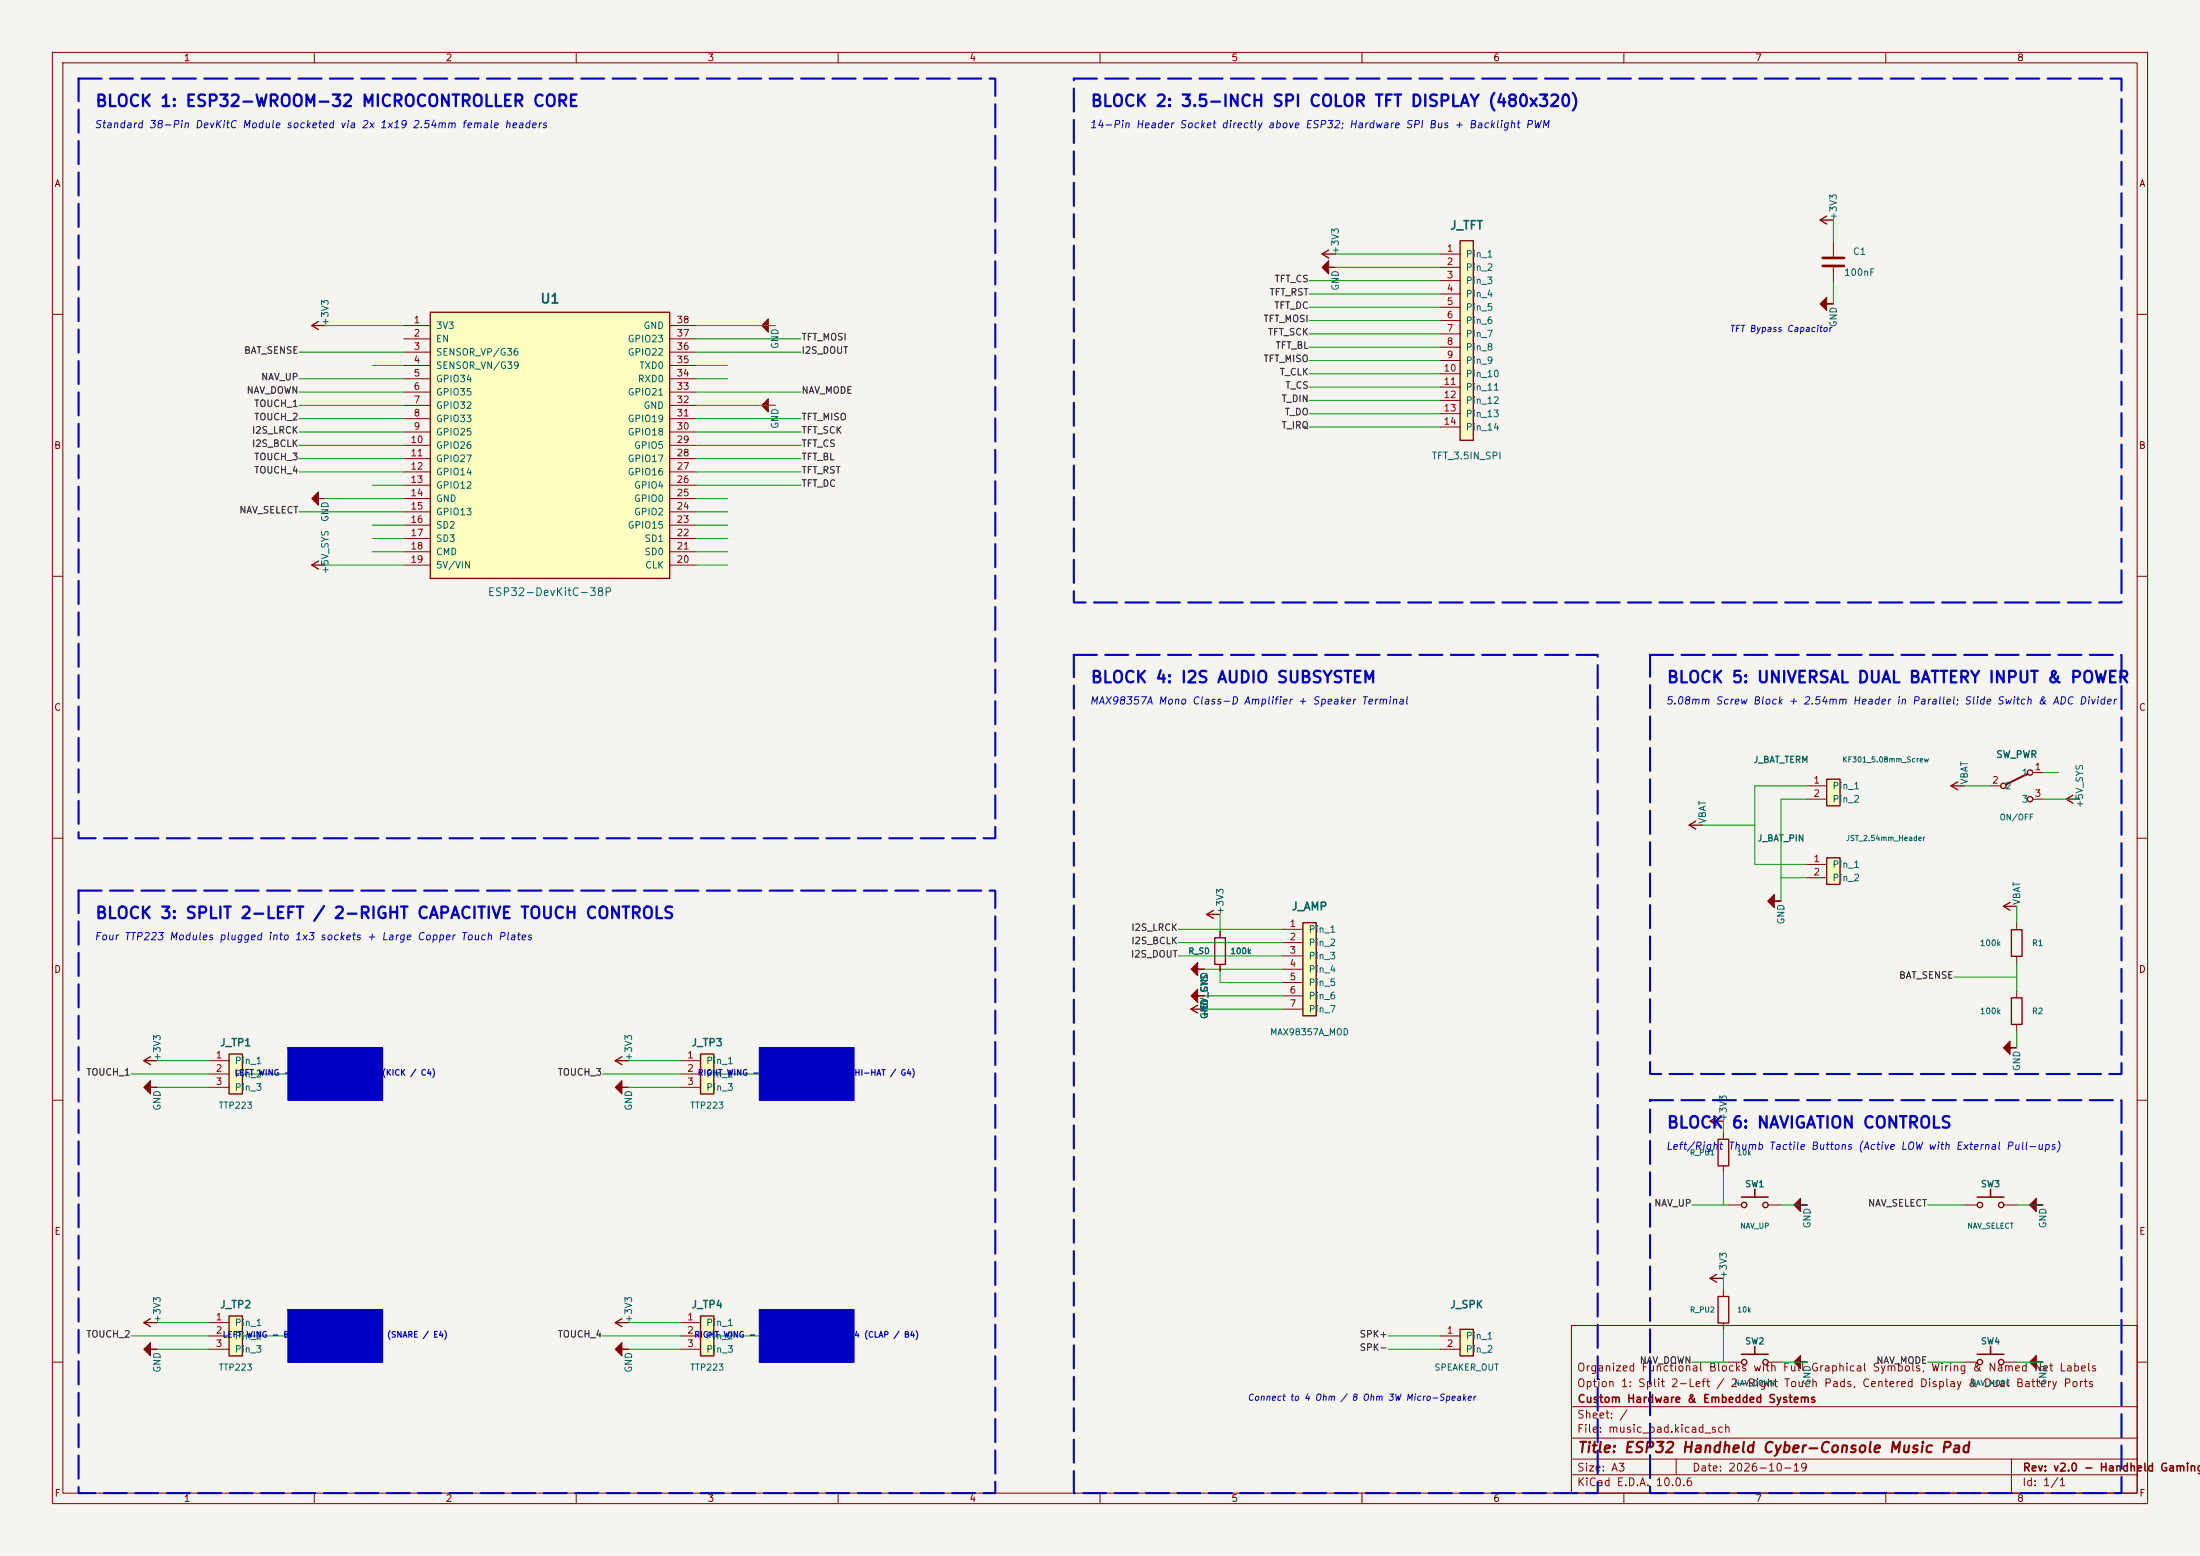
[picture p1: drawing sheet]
<svg xmlns="http://www.w3.org/2000/svg" width="420mm" height="297mm" viewBox="0 0 420 297" stroke-linecap="round" stroke-linejoin="round" font-family="sans-serif">
<path d="M0 0h420v297h-420z" fill="#f5f4ef" stroke="#f5f4ef" stroke-width=".19"/>
<g fill="none" stroke="#840000" stroke-width=".19">
<path d="M10 10h400v277h-400zM12 12h396v273h-396zM60 10v2M110 10v2M160 10v2M210 10v2M260 10v2M310 10v2M360 10v2M10 60h2M408 60h2M10 110h2"/>
<path d="M408 110h2M10 160h2M408 160h2M10 210h2M408 210h2M300 253h108v32h-108zM10 260h2M300 278.5h108M300 274.5h108M300 268.5h108M320 278.5v3M384 278.5v6.5"/>
<path d="M408 260h2M60 285v2M110 285v2M160 285v2M210 285v2M260 285v2M300 281.5h108M310 285v2M360 285v2"/>
</g>
<g fill="#0000c2">
<path d="M55 250h18v10h-18z"/>
<path d="M145 250h18v10h-18z"/>
<path d="M55 200h18v10h-18z"/>
<path d="M145 200h18v10h-18z"/>
</g>
<path d="M347.5 42h2.5M348.7 41.2l-1.2 .8 1.2 .8" fill="none" stroke="#840000" stroke-width=".25"/>
<path d="M348 49.2h4M348 50.8h4" fill="none" stroke="#840000" stroke-width=".51"/>
<path d="M350 46.2v3M350 50.8v3" fill="none" stroke="#840000" stroke-width=".19"/>
<path d="M278.7 46h2.6v38.1h-2.6z" fill="#ffffc2"/>
<path d="M278.7 46h2.6v38.1h-2.6z" fill="none" stroke="#840000" stroke-width=".25"/>
<g fill="none" stroke="#840000" stroke-width=".19">
<path d="M274.9 48.5h3.8M274.9 51h3.8M274.9 53.6h3.8M274.9 56.1h3.8M274.9 58.7h3.8M274.9 61.2h3.8M274.9 63.7h3.8M274.9 66.3h3.8M274.9 68.8h3.8M274.9 71.4h3.8M274.9 73.9h3.8M274.9 76.4h3.8"/>
<path d="M274.9 79h3.8M274.9 81.5h3.8"/>
</g>
<g fill="#840000" stroke="#840000" stroke-width=".19">
<path d="M252.4 51l1.2-1.2v1.2h1.3h-1.3v1.3z"/>
<path d="M117.5 257.5l1.2-1.2v1.2h1.3h-1.3v1.3z"/>
</g>
<path d="M133.7 201.2h2.6v7.6h-2.6z" fill="#ffffc2"/>
<path d="M133.7 201.2h2.6v7.6h-2.6z" fill="none" stroke="#840000" stroke-width=".25"/>
<path d="M129.9 202.5h3.8M129.9 205h3.8M129.9 207.5h3.8" fill="none" stroke="#840000" stroke-width=".19"/>
<path d="M133.7 251.2h2.6v7.6h-2.6z" fill="#ffffc2"/>
<path d="M133.7 251.2h2.6v7.6h-2.6z" fill="none" stroke="#840000" stroke-width=".25"/>
<path d="M129.9 252.5h3.8M129.9 255h3.8M129.9 257.5h3.8" fill="none" stroke="#840000" stroke-width=".19"/>
<path d="M82.1 59.6h45.8v50.8h-45.8z" fill="#ffffc2"/>
<g fill="none" stroke="#840000" stroke-width=".25">
<path d="M82.1 59.6h45.8v50.8h-45.8zM252.4 48.5h2.5M253.6 47.7l-1.2 .8 1.2 .8M59.5 62.1h2.6M60.8 61.4l-1.3 .7 1.3 .8M27.5 252.5h2.5M28.7 251.7l-1.2 .8 1.2 .7M117.5 252.5h2.5M118.7 251.7l-1.2 .8 1.2 .7M326.5 244h2.5M327.7 243.2l-1.2 .8 1.2 .8M328 247.5h2v5h-2z"/>
<circle cx="333" cy="230" r=".51"/>
<circle cx="337" cy="230" r=".51"/>
</g>
<g fill="none" stroke="#840000" stroke-width=".19">
<path d="M77.1 62.1h5M77.1 64.7h5M77.1 67.2h5M77.1 69.8h5M77.1 72.3h5M77.1 74.8h5M77.1 77.4h5M77.1 79.9h5M127.9 62.1h5M127.9 64.7h5M127.9 67.2h5M127.9 69.8h5"/>
<path d="M127.9 72.3h5M127.9 74.8h5M127.9 77.4h5M127.9 79.9h5M77.1 82.5h5M77.1 85h5M77.1 87.5h5M77.1 90.1h5M77.1 92.6h5M77.1 95.2h5M77.1 97.7h5M127.9 82.5h5"/>
<path d="M127.9 85h5M127.9 87.5h5M127.9 90.1h5M127.9 92.6h5M127.9 95.2h5M127.9 97.7h5M77.1 100.2h5M77.1 102.8h5M77.1 105.3h5M77.1 107.9h5M127.9 100.2h5M127.9 102.8h5"/>
<path d="M127.9 105.3h5M127.9 107.9h5M329.9 230h2.6M337.5 230h2.6M329 246.2v1.3M329 252.5v1.3"/>
</g>
<g fill="#840000" stroke="#840000" stroke-width=".19">
<path d="M117.5 207.5l1.2-1.2v1.2h1.3h-1.3v1.3z"/>
<path d="M146.7 60.9v1.2h1.2h-1.2v1.3l-1.3-1.3z"/>
<path d="M146.7 76.1v1.3h1.2h-1.2v1.3l-1.3-1.3z"/>
<path d="M342.5 230l1.2-1.3v1.3h1.3h-1.3v1.3z"/>
<path d="M27.5 257.5l1.2-1.2v1.2h1.3h-1.3v1.3z"/>
<path d="M27.5 207.5l1.2-1.2v1.2h1.3h-1.3v1.3z"/>
</g>
<path d="M332.5 228.5h5M335 227v1.5" fill="none" stroke="#840000" stroke-width=".3"/>
<path d="M43.7 201.2h2.6v7.6h-2.6z" fill="#ffffc2"/>
<g fill="none" stroke="#840000" stroke-width=".25">
<path d="M59.5 107.9h2.6M60.8 107.1l-1.3 .8 1.3 .7M322.5 157.5h2.5M323.7 156.7l-1.2 .8 1.2 .8M382.5 173h2.5M383.7 172.2l-1.2 .8 1.2 .8M384 177.5h2v5h-2zM384 190.5h2v5h-2zM27.5 202.5h2.5M28.7 201.7l-1.2 .8 1.2 .7M43.7 201.2h2.6v7.6h-2.6zM117.5 202.5h2.5"/>
<path d="M118.7 201.7l-1.2 .8 1.2 .7M326.5 214h2.5M327.7 213.2l-1.2 .8 1.2 .8M328 217.5h2v5h-2z"/>
<circle cx="378" cy="230" r=".51"/>
<circle cx="382" cy="230" r=".51"/>
<circle cx="333" cy="260" r=".51"/>
<circle cx="337" cy="260" r=".51"/>
<circle cx="378" cy="260" r=".51"/>
<circle cx="382" cy="260" r=".51"/>
</g>
<g fill="none" stroke="#840000" stroke-width=".19">
<path d="M385 176.2v1.3M385 182.5v1.3M385 189.2v1.3M385 195.5v1.3M39.9 202.5h3.8M39.9 205h3.8M39.9 207.5h3.8M329 216.2v1.3M329 222.5v1.3M374.9 230h2.6M382.5 230h2.6M329.9 260h2.6"/>
<path d="M337.5 260h2.6M374.9 260h2.6M382.5 260h2.6"/>
</g>
<g fill="#840000" stroke="#840000" stroke-width=".19">
<path d="M342.5 260l1.2-1.3v1.3h1.3h-1.3v1.3z"/>
<path d="M387.5 260l1.2-1.3v1.3h1.3h-1.3v1.3z"/>
<path d="M388.7 228.7v1.3h1.3h-1.3v1.3l-1.2-1.3z"/>
<path d="M382.5 200l1.2-1.3v1.3h1.3h-1.3v1.3z"/>
<path d="M59.5 95.2l1.3-1.3v1.3h1.3h-1.3v1.2z"/>
</g>
<path d="M377.5 228.5h5M380 227v1.5M332.5 258.5h5M335 257v1.5M377.5 258.5h5M380 257v1.5" fill="none" stroke="#840000" stroke-width=".3"/>
<path d="M43.7 251.2h2.6v7.6h-2.6z" fill="#ffffc2"/>
<path d="M43.7 251.2h2.6v7.6h-2.6z" fill="none" stroke="#840000" stroke-width=".25"/>
<path d="M39.9 252.5h3.8M39.9 255h3.8M39.9 257.5h3.8" fill="none" stroke="#840000" stroke-width=".19"/>
<path d="M348.7 148.7h2.6v5.1h-2.6z" fill="#ffffc2"/>
<path d="M348.7 148.7h2.6v5.1h-2.6zM230.4 174.5h2.5M231.7 173.8l-1.3 .7 1.3 .8" fill="none" stroke="#840000" stroke-width=".25"/>
<path d="M344.9 150h3.8M344.9 152.5h3.8" fill="none" stroke="#840000" stroke-width=".19"/>
<path d="M278.7 253.7h2.6v5.1h-2.6z" fill="#ffffc2"/>
<path d="M278.7 253.7h2.6v5.1h-2.6z" fill="none" stroke="#840000" stroke-width=".25"/>
<path d="M274.9 255h3.8M274.9 257.5h3.8" fill="none" stroke="#840000" stroke-width=".19"/>
<path d="M248.7 176.1h2.6v17.8h-2.6z" fill="#ffffc2"/>
<g fill="none" stroke="#840000" stroke-width=".25">
<path d="M372.5 150h2.5M373.7 149.2l-1.2 .8 1.2 .8M394.5 152.5h2.5M395.7 151.8l-1.2 .7 1.2 .8M231.9 179h2v5.1h-2zM248.7 176.1h2.6v17.8h-2.6zM227.4 192.6h2.5M228.7 191.9l-1.3 .7 1.3 .8"/>
<circle cx="382.5" cy="150" r=".51"/>
<circle cx="387.5" cy="147.5" r=".51"/>
<circle cx="387.5" cy="152.5" r=".51"/>
</g>
<path d="M379.9 150h2.1M388 147.5h2.1M388 152.5h2.1M232.9 177.7v1.3M244.9 177.4h3.8M244.9 179.9h3.8M232.9 184.1v1.3M244.9 182.5h3.8M244.9 185h3.8M244.9 187.5h3.8M244.9 190.1h3.8M244.9 192.6h3.8" fill="none" stroke="#840000" stroke-width=".19"/>
<g fill="#840000" stroke="#840000" stroke-width=".19">
<path d="M227.4 190.1l1.3-1.3v1.3h1.2h-1.2v1.2z"/>
<path d="M227.4 185l1.3-1.3v1.3h1.2h-1.2v1.3z"/>
</g>
<path d="M387 147.7l-4 2" fill="none" stroke="#840000" stroke-width=".38"/>
<path d="M348.7 163.7h2.6v5.1h-2.6z" fill="#ffffc2"/>
<path d="M348.7 163.7h2.6v5.1h-2.6z" fill="none" stroke="#840000" stroke-width=".25"/>
<path d="M232.9 177.7v1.3M344.9 165h3.8M344.9 167.5h3.8M232.9 184.1v1.3" fill="none" stroke="#840000" stroke-width=".19"/>
<g fill="#840000" stroke="#840000" stroke-width=".19">
<path d="M337.5 172l1.2-1.3v1.3h1.3h-1.3v1.3z"/>
<path d="M347.5 58l1.2-1.3v1.3h1.3h-1.3v1.3z"/>
</g>
<g fill="none" stroke="#009600" stroke-width=".19">
<path d="M249.9 53.6h25M249.9 58.7h25M249.9 56.1h25M254.9 51h20M254.9 48.5h20M350 42v4.2M350 53.8v4.2M57.1 77.4h20M57.1 79.9h20M57.1 67.2h20M57.1 74.8h20M57.1 72.3h20"/>
<path d="M62.1 62.1h15M71.1 69.8h6M132.9 77.4h15M132.9 79.9h20M132.9 67.2h20M132.9 62.1h15M132.9 69.8h6M132.9 74.8h20M132.9 64.7h20M132.9 72.3h6M249.9 68.8h25M249.9 71.4h25"/>
<path d="M249.9 73.9h25M249.9 76.4h25M249.9 61.2h25M249.9 63.7h25M249.9 66.3h25M249.9 79h25M57.1 82.5h20M57.1 85h20M57.1 87.5h20M57.1 90.1h20M57.1 97.7h20M62.1 95.2h15"/>
<path d="M71.1 92.6h6M132.9 82.5h20M132.9 85h20M132.9 87.5h20M132.9 90.1h20M132.9 95.2h6M132.9 97.7h6M132.9 92.6h20M249.9 81.5h25M62.1 107.9h15M71.1 100.2h6M71.1 102.8h6"/>
<path d="M71.1 105.3h6M132.9 100.2h6M132.9 102.8h6M132.9 105.3h6M132.9 107.9h6M325 157.5h10M344.9 150h-9.9v15h9.9M344.9 152.5h-4.9v19.5M375 150h4.9M390.1 152.5h6.9M390.1 147.5h2.9M224.9 179.9h20"/>
<path d="M224.9 177.4h20M232.9 174.5v3.2M340 167.5h4.9M385 173v3.2M224.9 182.5h20M229.9 185h15M229.9 192.6h15M229.9 190.1h15M232.9 185.4v2.1h12M373 186.5h12M385 183.8v5.4M385 196.8v3.2"/>
<path d="M25 205h14.9M30 207.5h9.9M30 202.5h9.9M46.3 205h8.7M115 205h14.9M120 207.5h9.9M120 202.5h9.9M136.3 205h8.7M329 214v2.2M323 230h6.9M329 223.8v6.2M340.1 230h4.9"/>
<path d="M368 230h6.9M385.1 230h4.9M25 255h14.9M30 252.5h9.9M30 257.5h9.9M46.3 255h8.7M115 255h14.9M120 252.5h9.9M120 257.5h9.9M136.3 255h8.7M265 255h9.9M265 257.5h9.9"/>
<path d="M329 244v2.2M329 253.8v6.2M323 260h6.9M340.1 260h4.9M368 260h6.9M385.1 260h4.9"/>
</g>
<path d="M15 15h175v145h-175v-145M205 15h200v100h-200v-100M205 125h100v160h-100v-160M315 125h90v80h-90v-80M15 170h175v115h-175v-115M315 210h90v75h-90v-75" fill="none" stroke="#0000c2" stroke-width=".4" stroke-dasharray="4.4 1.6"/>
<path d="M55 200h18v10h-18zM145 200h18v10h-18zM55 250h18v10h-18zM145 250h18v10h-18z" fill="none" stroke="#0000c2" stroke-width=".3"/>
<g font-size="2.2" fill="#0000c2">
<text x="18.1" y="20.9">BLOCK 1: ESP32-WROOM-32 MICROCONTROLLER CORE</text>
<text x="208.1" y="20.9">BLOCK 2: 3.5-INCH SPI COLOR TFT DISPLAY (480x320)</text>
<text x="208.1" y="130.9">BLOCK 4: I2S AUDIO SUBSYSTEM</text>
<text x="318.1" y="130.9">BLOCK 5: UNIVERSAL DUAL BATTERY INPUT &amp; POWER</text>
<text x="18.1" y="175.9">BLOCK 3: SPLIT 2-LEFT / 2-RIGHT CAPACITIVE TOUCH CONTROLS</text>
<text x="318.1" y="215.9">BLOCK</text>
<text x="330.4" y="215.9">6: NAVIGATION CONTROLS</text>
</g>
<text font-size="2" fill="#840000" x="301" y="277.8">Title: ESP32 Handheld Cyber-Console Music Pad</text>
<text font-size="1.8" fill="#006464" x="103" y="58.4">U1</text>
<text font-size="1.6" fill="#006464" x="276.7" y="44.2">J_TFT</text>
<g font-size="1.5" fill="#006464">
<text x="93" y="114.1">ESP32-DevKitC-38P</text>
<text x="246.5" y="174.1">J_AMP</text>
</g>
<g font-size="1.5" fill="#840000">
<text x="300.9" y="262.1">Organized Functional Blocks with Full Graphical Symbols, Wiring &amp; Named Net Labels</text>
<text x="300.9" y="265.1">Option 1: Split 2-Left / 2-Right Touch Pads, Centered Display &amp; Dual Battery Ports</text>
<text x="301" y="268.1">Custom Hardware &amp; Embedded Systems</text>
<text x="300.9" y="273.8">File: music_pad.kicad_sch</text>
<text x="300.9" y="271.1">Sheet: /</text>
<text x="300.9" y="281.2">Size: A3</text>
<text x="322.9" y="281.2">Date: 2026-10-19</text>
<text x="386" y="281.2">Rev: v2.0 - Handheld Gaming</text>
<text x="300.9" y="284">KiCad E.D.A.</text>
<text x="315.9" y="284">10.0.6</text>
<text x="385.9" y="284">Id: 1/1</text>
</g>
<g font-size="1.4" fill="#0000c2">
<text x="17.9" y="24.8">Standard 38-Pin DevKitC Module socketed via 2x 1x19 2.54mm female headers</text>
<text x="207.9" y="24.8">14-Pin Header Socket directly above ESP32; Hardware SPI Bus + Backlight PWM</text>
<text x="207.9" y="134.8">MAX98357A Mono Class-D Amplifier + Speaker Terminal</text>
<text x="317.9" y="134.8">5.08mm Screw Block + 2.54mm Header in Parallel; Slide Switch &amp; ADC Divider</text>
<text x="17.9" y="179.8">Four TTP223 Modules plugged into 1x3 sockets + Large Copper Touch Plates</text>
<text x="317.9" y="219.8">Left/Right Thumb Tactile Buttons (Active LOW with External Pull-ups)</text>
</g>
<g font-size="1.4" fill="#006464">
<text x="41.9" y="200.1">J_TP1</text>
<text x="131.9" y="200.1">J_TP3</text>
<text x="41.9" y="250.1">J_TP2</text>
<text x="131.9" y="250.1">J_TP4</text>
<text x="276.7" y="250.1">J_SPK</text>
</g>
<g font-size="1.3" fill="#840000">
<text x="35" y="12">1</text>
<text x="85" y="12">2</text>
<text x="135" y="12">3</text>
<text x="185" y="12">4</text>
<text x="235" y="12">5</text>
<text x="285" y="12">6</text>
<text x="335" y="12">7</text>
<text x="385" y="12">8</text>
<text x="10.3" y="36">A</text>
<text x="408.3" y="36">A</text>
<text x="10.2" y="86">B</text>
<text x="408.2" y="86">B</text>
<text x="10.2" y="136">C</text>
<text x="408.2" y="136">C</text>
<text x="10.2" y="186">D</text>
<text x="408.2" y="186">D</text>
<text x="10.3" y="236">E</text>
<text x="408.3" y="236">E</text>
<text x="10.3" y="286">F</text>
<text x="35" y="287">1</text>
<text x="85" y="287">2</text>
<text x="135" y="287">3</text>
<text x="185" y="287">4</text>
<text x="235" y="287">5</text>
<text x="285" y="287">6</text>
<text x="335" y="287">7</text>
<text x="385" y="287">8</text>
<text x="408.3" y="286">F</text>
</g>
<g font-size="1.3" fill="#006464">
<text x="351" y="42.2" transform="rotate(-90 351 42.2)">+3V3</text>
<text x="255.9" y="48.7" transform="rotate(-90 255.9 48.7)">+3V3</text>
<text x="279.7" y="49.5">Pin_1</text>
<text x="279.7" y="52">Pin_2</text>
<text x="351.9" y="53">100nF</text>
<text x="353.6" y="49">C1</text>
<text x="255.9" y="55.6" transform="rotate(-90 255.9 55.6)">GND</text>
<text x="279.7" y="54.5">Pin_3</text>
<text x="279.7" y="57.1">Pin_4</text>
<text x="279.7" y="59.6">Pin_5</text>
<text x="63" y="62.3" transform="rotate(-90 63 62.3)">+3V3</text>
<text x="83.1" y="63.1">3V3</text>
<text x="83.1" y="65.6">EN</text>
<text x="119.7" y="65.6">GPIO23</text>
<text x="122.7" y="63.1">GND</text>
<text x="279.7" y="62.2">Pin_6</text>
<text x="279.7" y="64.7">Pin_7</text>
<text x="351" y="62.6" transform="rotate(-90 351 62.6)">GND</text>
<text x="83.1" y="68.2">SENSOR_VP/G36</text>
<text x="83.1" y="70.7">SENSOR_VN/G39</text>
<text x="119.7" y="68.2">GPIO22</text>
<text x="122" y="70.7">TXD0</text>
<text x="148.9" y="66.7" transform="rotate(-90 148.9 66.7)">GND</text>
<text x="279.7" y="67.2">Pin_8</text>
<text x="279.7" y="69.8">Pin_9</text>
<text x="83.1" y="73.3">GPIO34</text>
<text x="83.1" y="75.8">GPIO35</text>
<text x="119.7" y="75.8">GPIO21</text>
<text x="121.7" y="73.3">RXD0</text>
<text x="279.7" y="72.3">Pin_10</text>
<text x="279.7" y="74.9">Pin_11</text>
<text x="279.7" y="77.4">Pin_12</text>
<text x="83.1" y="78.3">GPIO32</text>
<text x="83.1" y="80.9">GPIO33</text>
<text x="83.1" y="83.4">GPIO25</text>
<text x="119.7" y="83.4">GPIO18</text>
<text x="119.7" y="80.9">GPIO19</text>
<text x="122.7" y="78.3">GND</text>
<text x="148.9" y="81.9" transform="rotate(-90 148.9 81.9)">GND</text>
<text x="279.7" y="79.9">Pin_13</text>
<text x="279.7" y="82.5">Pin_14</text>
<text x="83.1" y="86">GPIO26</text>
<text x="83.1" y="88.5">GPIO27</text>
<text x="119.7" y="88.5">GPIO17</text>
<text x="120.9" y="86">GPIO5</text>
<text x="273.2" y="88">TFT_3.5IN_SPI</text>
<text x="83.1" y="91">GPIO14</text>
<text x="83.1" y="93.6">GPIO12</text>
<text x="119.7" y="91">GPIO16</text>
<text x="120.9" y="93.6">GPIO4</text>
<text x="63" y="99.7" transform="rotate(-90 63 99.7)">GND</text>
<text x="83.1" y="96.1">GND</text>
<text x="83.1" y="98.7">GPIO13</text>
<text x="83.1" y="101.2">SD2</text>
<text x="119.7" y="101.2">GPIO15</text>
<text x="120.9" y="98.7">GPIO2</text>
<text x="120.9" y="96.1">GPIO0</text>
<text x="83.1" y="103.7">SD3</text>
<text x="83.1" y="106.3">CMD</text>
<text x="122.9" y="106.3">SD0</text>
<text x="122.9" y="103.7">SD1</text>
<text x="63" y="109.7" transform="rotate(-90 63 109.7)">+5V_SYS</text>
<text x="83.1" y="108.8">5V/VIN</text>
<text x="123" y="108.8">CLK</text>
<text x="376" y="149.8" transform="rotate(-90 376 149.8)">VBAT</text>
<text x="381" y="145">SW_PWR</text>
<text x="385.8" y="148.4">1</text>
<text x="349.7" y="151">Pin_1</text>
<text x="349.7" y="153.5">Pin_2</text>
<text x="382.7" y="151">2</text>
<text x="385.8" y="153.5">3</text>
<text x="398" y="154.3" transform="rotate(-90 398 154.3)">+5V_SYS</text>
<text x="326" y="157.3" transform="rotate(-90 326 157.3)">VBAT</text>
<text x="349.7" y="166">Pin_1</text>
<text x="349.7" y="168.5">Pin_2</text>
<text x="386" y="172.8" transform="rotate(-90 386 172.8)">VBAT</text>
<text x="233.9" y="174.7" transform="rotate(-90 233.9 174.7)">+3V3</text>
<text x="249.7" y="178.3">Pin_1</text>
<text x="341" y="176.6" transform="rotate(-90 341 176.6)">GND</text>
<text x="249.7" y="180.9">Pin_2</text>
<text x="249.7" y="183.4">Pin_3</text>
<text x="249.7" y="186">Pin_4</text>
<text x="230.9" y="189.6" transform="rotate(-90 230.9 189.6)">GND</text>
<text x="249.7" y="188.5">Pin_5</text>
<text x="249.7" y="191">Pin_6</text>
<text x="230.9" y="194.6" transform="rotate(-90 230.9 194.6)">GND</text>
<text x="230.9" y="194.4" transform="rotate(-90 230.9 194.4)">+5V_SYS</text>
<text x="249.7" y="193.6">Pin_7</text>
<text x="31" y="202.6" transform="rotate(-90 31 202.6)">+3V3</text>
<text x="44.7" y="203.4">Pin_1</text>
<text x="121" y="202.6" transform="rotate(-90 121 202.6)">+3V3</text>
<text x="134.7" y="203.4">Pin_1</text>
<text x="44.7" y="206">Pin_2</text>
<text x="44.7" y="208.5">Pin_3</text>
<text x="134.7" y="206">Pin_2</text>
<text x="134.7" y="208.5">Pin_3</text>
<text x="386" y="204.6" transform="rotate(-90 386 204.6)">GND</text>
<text x="31" y="212.1" transform="rotate(-90 31 212.1)">GND</text>
<text x="121" y="212.1" transform="rotate(-90 121 212.1)">GND</text>
<text x="330" y="214.2" transform="rotate(-90 330 214.2)">+3V3</text>
<text x="346" y="234.6" transform="rotate(-90 346 234.6)">GND</text>
<text x="391" y="234.6" transform="rotate(-90 391 234.6)">GND</text>
<text x="330" y="244.2" transform="rotate(-90 330 244.2)">+3V3</text>
<text x="31" y="252.6" transform="rotate(-90 31 252.6)">+3V3</text>
<text x="44.7" y="253.4">Pin_1</text>
<text x="44.7" y="256">Pin_2</text>
<text x="121" y="252.6" transform="rotate(-90 121 252.6)">+3V3</text>
<text x="134.7" y="253.4">Pin_1</text>
<text x="134.7" y="256">Pin_2</text>
<text x="279.7" y="256">Pin_1</text>
<text x="31" y="262.1" transform="rotate(-90 31 262.1)">GND</text>
<text x="44.7" y="258.5">Pin_3</text>
<text x="121" y="262.1" transform="rotate(-90 121 262.1)">GND</text>
<text x="134.7" y="258.5">Pin_3</text>
<text x="279.7" y="258.5">Pin_2</text>
<text x="346" y="264.6" transform="rotate(-90 346 264.6)">GND</text>
<text x="391" y="264.6" transform="rotate(-90 391 264.6)">GND</text>
</g>
<g font-size="1.3" fill="#a90000">
<text x="276.1" y="48.4">1</text>
<text x="276.1" y="50.9">2</text>
<text x="276.1" y="53.4">3</text>
<text x="276.1" y="56">4</text>
<text x="276.1" y="58.5">5</text>
<text x="78.9" y="62">1</text>
<text x="78.9" y="64.5">2</text>
<text x="129.1" y="64.5">37</text>
<text x="129.1" y="62">38</text>
<text x="276.1" y="61.1">6</text>
<text x="276.1" y="63.6">7</text>
<text x="78.9" y="67.1">3</text>
<text x="78.9" y="69.6">4</text>
<text x="129.1" y="69.6">35</text>
<text x="129.1" y="67.1">36</text>
<text x="275.5" y="71.2">10</text>
<text x="276.1" y="66.1">8</text>
<text x="276.1" y="68.7">9</text>
<text x="78.9" y="72.2">5</text>
<text x="78.9" y="74.7">6</text>
<text x="78.9" y="77.2">7</text>
<text x="129.1" y="77.2">32</text>
<text x="129.1" y="74.7">33</text>
<text x="129.1" y="72.2">34</text>
<text x="275.5" y="73.8">11</text>
<text x="275.5" y="76.3">12</text>
<text x="78.9" y="79.8">8</text>
<text x="78.9" y="82.3">9</text>
<text x="129.1" y="82.3">30</text>
<text x="129.1" y="79.8">31</text>
<text x="275.5" y="78.8">13</text>
<text x="275.5" y="81.4">14</text>
<text x="78.3" y="84.9">10</text>
<text x="78.3" y="87.4">11</text>
<text x="78.3" y="89.9">12</text>
<text x="129.1" y="89.9">27</text>
<text x="129.1" y="87.4">28</text>
<text x="129.1" y="84.9">29</text>
<text x="78.3" y="92.5">13</text>
<text x="78.3" y="95">14</text>
<text x="129.1" y="95">25</text>
<text x="129.1" y="92.5">26</text>
<text x="78.3" y="97.6">15</text>
<text x="78.3" y="100.1">16</text>
<text x="129.1" y="100.1">23</text>
<text x="129.1" y="97.6">24</text>
<text x="78.3" y="102.6">17</text>
<text x="78.3" y="105.2">18</text>
<text x="78.3" y="107.7">19</text>
<text x="129.1" y="107.7">20</text>
<text x="129.1" y="105.2">21</text>
<text x="129.1" y="102.6">22</text>
<text x="346.1" y="149.9">1</text>
<text x="380.2" y="149.9">2</text>
<text x="388.3" y="147.3">1</text>
<text x="346.1" y="152.4">2</text>
<text x="388.3" y="152.4">3</text>
<text x="346.1" y="164.9">1</text>
<text x="346.1" y="167.4">2</text>
<text x="246.1" y="177.2">1</text>
<text x="246.1" y="179.8">2</text>
<text x="246.1" y="182.3">3</text>
<text x="246.1" y="184.9">4</text>
<text x="246.1" y="187.4">5</text>
<text x="246.1" y="189.9">6</text>
<text x="246.1" y="192.5">7</text>
<text x="41.1" y="202.3">1</text>
<text x="131.1" y="202.3">1</text>
<text x="41.1" y="204.9">2</text>
<text x="41.1" y="207.4">3</text>
<text x="131.1" y="204.9">2</text>
<text x="131.1" y="207.4">3</text>
<text x="41.1" y="252.3">1</text>
<text x="41.1" y="254.9">2</text>
<text x="41.1" y="257.4">3</text>
<text x="131.1" y="252.3">1</text>
<text x="131.1" y="254.9">2</text>
<text x="131.1" y="257.4">3</text>
<text x="276.1" y="254.9">1</text>
<text x="276.1" y="257.4">2</text>
</g>
<g font-size="1.3" fill="#0f0f0f">
<text x="242.3" y="56.7">TFT_RST</text>
<text x="243.2" y="59.3">TFT_DC</text>
<text x="243.2" y="54.2">TFT_CS</text>
<text x="152.9" y="65.3">TFT_MOSI</text>
<text x="241.1" y="61.8">TFT_MOSI</text>
<text x="242" y="64.3">TFT_SCK</text>
<text x="46.5" y="67.8">BAT_SENSE</text>
<text x="152.9" y="67.8">I2S_DOUT</text>
<text x="241.1" y="69.4">TFT_MISO</text>
<text x="243.4" y="66.9">TFT_BL</text>
<text x="244.2" y="72">T_CLK</text>
<text x="47" y="75.5">NAV_DOWN</text>
<text x="48.4" y="78">TOUCH_1</text>
<text x="49.8" y="72.9">NAV_UP</text>
<text x="152.9" y="75.5">NAV_MODE</text>
<text x="244.6" y="77">T_DIN</text>
<text x="245.3" y="74.5">T_CS</text>
<text x="48" y="83.1">I2S_LRCK</text>
<text x="48.4" y="80.5">TOUCH_2</text>
<text x="152.9" y="80.5">TFT_MISO</text>
<text x="152.9" y="83.1">TFT_SCK</text>
<text x="244.6" y="82.1">T_IRQ</text>
<text x="245.2" y="79.6">T_DO</text>
<text x="48" y="85.6">I2S_BCLK</text>
<text x="48.4" y="88.2">TOUCH_3</text>
<text x="152.9" y="88.2">TFT_BL</text>
<text x="152.9" y="85.6">TFT_CS</text>
<text x="48.4" y="90.7">TOUCH_4</text>
<text x="152.9" y="90.7">TFT_RST</text>
<text x="152.9" y="93.2">TFT_DC</text>
<text x="45.6" y="98.3">NAV_SELECT</text>
<text x="215.9" y="178">I2S_LRCK</text>
<text x="215.8" y="183.1">I2S_DOUT</text>
<text x="215.9" y="180.5">I2S_BCLK</text>
<text x="362.4" y="187.1">BAT_SENSE</text>
<text x="16.4" y="205.6">TOUCH_1</text>
<text x="106.4" y="205.6">TOUCH_3</text>
<text x="315.7" y="230.6">NAV_UP</text>
<text x="356.5" y="230.6">NAV_SELECT</text>
<text x="16.4" y="255.6">TOUCH_2</text>
<text x="106.4" y="255.6">TOUCH_4</text>
<text x="259.5" y="255.6">SPK+</text>
<text x="259.5" y="258.2">SPK-</text>
<text x="312.9" y="260.6">NAV_DOWN</text>
<text x="358.1" y="260.6">NAV_MODE</text>
</g>
<g font-size="1.2" fill="#0000c2">
<text x="330.1" y="63.7">TFT Bypass Capacitor</text>
<text x="238" y="267.7">Connect to 4 Ohm / 8 Ohm 3W Micro-Speaker</text>
</g>
<g font-size="1.2" fill="#006464">
<text x="334.7" y="145.9">J_BAT_TERM</text>
<text x="335.4" y="160.9">J_BAT_PIN</text>
<text x="242.4" y="197.9">MAX98357A_MOD</text>
<text x="41.7" y="211.9">TTP223</text>
<text x="131.7" y="211.9">TTP223</text>
<text x="333.1" y="226.9">SW1</text>
<text x="378.1" y="226.9">SW3</text>
<text x="333.1" y="256.9">SW2</text>
<text x="378.1" y="256.9">SW4</text>
<text x="41.7" y="261.9">TTP223</text>
<text x="131.7" y="261.9">TTP223</text>
<text x="273.7" y="261.9">SPEAKER_OUT</text>
</g>
<g font-size="1.1" fill="#006464">
<text x="381.6" y="156.8">ON/OFF</text>
<text x="226.8" y="182.4">R_SD</text>
<text x="234.8" y="182.4">100k</text>
<text x="377.9" y="180.8">100k</text>
<text x="387.8" y="180.8">R1</text>
<text x="377.9" y="193.8">100k</text>
<text x="387.8" y="193.8">R2</text>
</g>
<g font-size="1.1" fill="#0000c2">
<text x="44.7" y="205.6">LEFT WING - TOP: TOUCH_PAD_1 (KICK / C4)</text>
<text x="133.1" y="205.6">RIGHT WING -</text>
<text x="145.7" y="205.6">TOP: TOUCH_PAD_3 (HI-HAT / G4)</text>
<text x="42.4" y="255.6">LEFT</text>
<text x="46.9" y="255.6">WING - BOTTOM: TOUCH_PAD_2</text>
<text x="73.8" y="255.6">(SNARE / E4)</text>
<text x="132.4" y="255.6">RIGHT WING -</text>
<text x="145.1" y="255.6">BOTTOM: TOUCH_PAD_4 (CLAP / B4)</text>
</g>
<g font-size="1" fill="#006464">
<text x="351.6" y="145.8">KF301_5.08mm_Screw</text>
<text x="352.3" y="160.8">JST_2.54mm_Header</text>
<text x="322.5" y="220.8">R_PU1</text>
<text x="331.5" y="220.8">10k</text>
<text x="332.1" y="234.8">NAV_UP</text>
<text x="375.5" y="234.8">NAV_SELECT</text>
<text x="322.5" y="250.8">R_PU2</text>
<text x="331.5" y="250.8">10k</text>
<text x="331" y="264.8">NAV_DOWN</text>
<text x="376.1" y="264.8">NAV_MODE</text>
</g>
</svg>
